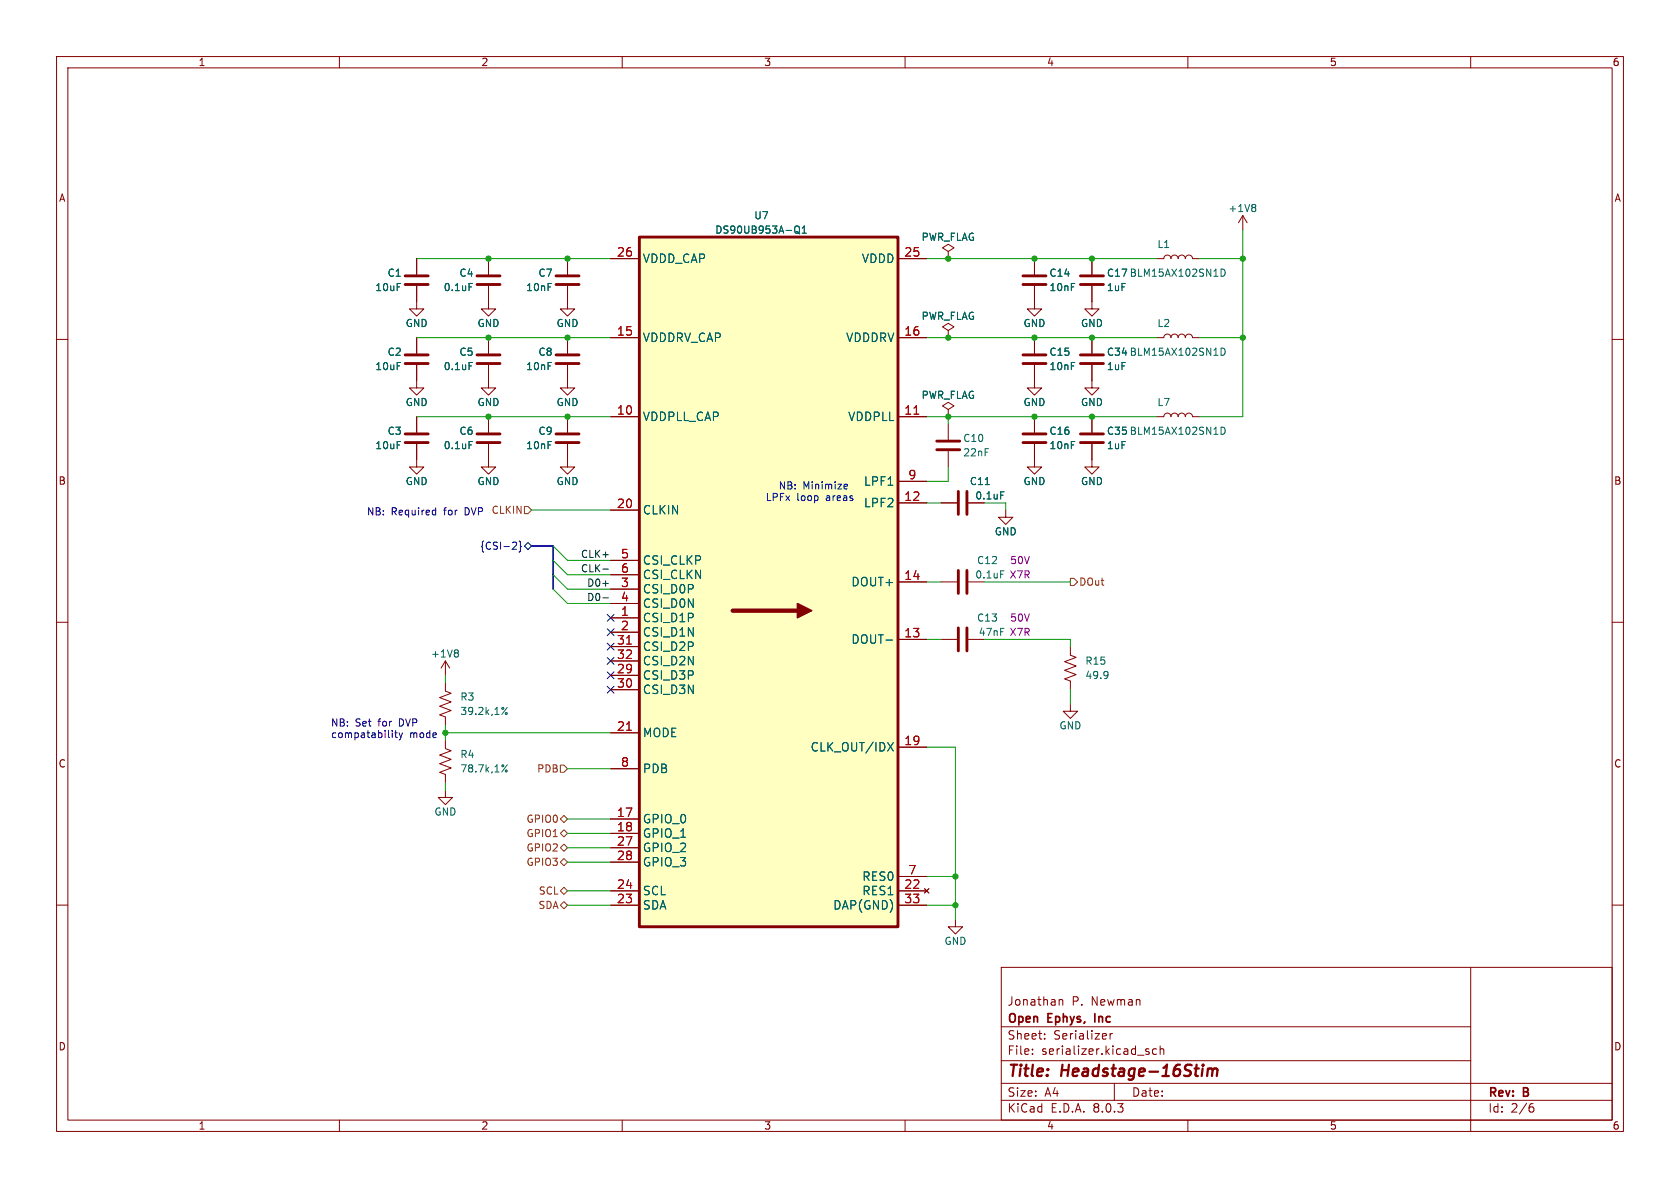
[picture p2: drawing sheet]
<svg xmlns="http://www.w3.org/2000/svg" width="297mm" height="210mm" viewBox="0 0 297 210" stroke-linecap="round" stroke-linejoin="round" font-family="sans-serif">
<g fill="none" stroke="#840000" stroke-width=".18">
<path d="M10 10h277v190h-277zM12 12h273v186h-273zM60 10v2M110 10v2M160 10v2M210 10v2M260 10v2M219.7 38.1l-.8 1.3M219.7 38.1v2.5M219.7 38.1l.8 1.3M10 60h2M73.7 50.5v4.1h-1.3l1.3 1.3 1.2-1.3h-1.2"/>
<path d="M73.7 45.7v2.8M100.3 45.7v2.8M100.3 50.5v2.8M167.6 44.5l1.1-.7-1.1-.6-1 .6 1 .7v1.2M167.6 45.7h.1M204.5 59.7h1.2a.64 .64 0 0 1 .7-.6 .64 .64 0 0 1 .6 .6 .64 .64 0 0 1 .6-.6 .64 .64 0 0 1 .7 .6 .64 .64 0 0 1 .6-.6 .64 .64 0 0 1 .6 .6 .64 .64 0 0 1 .7-.6 .64 .64 0 0 1 .6 .6h1.3M204.5 45.7h1.2a.64 .64 0 0 1 .7-.6 .64 .64 0 0 1 .6 .6 .64 .64 0 0 1 .6-.6 .64 .64 0 0 1 .7 .6 .64 .64 0 0 1 .6-.6 .64 .64 0 0 1 .6 .6 .64 .64 0 0 1 .7-.6 .64 .64 0 0 1 .6 .6h1.3M285 60h2M73.7 78.5v4.1h-1.3l1.3 1.2 1.2-1.2h-1.2M73.7 73.7v2.8M86.4 78.5v4.1h-1.3l1.3 1.2 1.2-1.2h-1.2M86.4 73.7v2.8"/>
<path d="M182.9 67.3v1.3h1.2l-1.2 1.3-1.3-1.3h1.3M204.5 73.7h1.2a.64 .64 0 0 1 .7-.7 .64 .64 0 0 1 .6 .7 .64 .64 0 0 1 .6-.7 .64 .64 0 0 1 .7 .7 .64 .64 0 0 1 .6-.7 .64 .64 0 0 1 .6 .7 .64 .64 0 0 1 .7-.7 .64 .64 0 0 1 .6 .7h1.3M166.4 88.9h2.8M171.2 88.9h2.8M10 110h2M78.7 116.8l-.7 1.3M78.7 116.8v2.6M78.7 116.8l.8 1.3M189.2 114.3v1.5l1 .4-2 .8 2 .7-2 .8 2 .8-2 .7 1 .4v1.5M285 110h2M189.2 124.5v1.2h1.3l-1.3 1.3-1.2-1.3h1.2M10 160h2"/>
<path d="M285 160h2M168.9 162.6v1.2h1.3l-1.3 1.3-1.3-1.3h1.3M177 171h108v27h-108zM187.2 176.7v1M187.2 176.8l.3-.1 .3 .1 .1 .9M260 171v29M60 198v2M110 198v2M160 198v2M177 194.5h108M177 191.5h108M177 187.5h83"/>
<path d="M177 181.5h83M182.5 186.3v.1M182.5 185.5v.1M184.7 183.6v.1M184.7 182.8v.1M196.2 182.7v1M196.7 182.7l-.3 .1-.2 .2M197 191.5v3M202.7 185.9l.4 .1 .1 .2-.2 .2h-.3M202.7 185.4l.4 .1M204.5 185.5l-.5-.1-.3 .3v.4l.2 .2h.6M205.1 185.5l.2-.1 .4 .1v.9"/>
<path d="M205.1 184.9v1.5M210 198v2M270.6 195.7h.3l.3 .3-.1 .5-.5 .1M271 195.1l-.4 .1"/>
</g>
<path d="M213.5 189.1a.49 .49 0 0 1 .9 .1M213.6 188.9l-.2 1.3M214.4 189.2a.5 .5 0 0 1 .8-.2l-.1 1.2M214.4 189.2l-.1 1" fill="none" stroke="#840000" stroke-width=".4"/>
<path d="M193.6 179.2v1.5" fill="none" stroke="#840000" stroke-width=".3"/>
<path d="M71.6 50.3h4.1M71.6 48.8h4.1M98.3 50.3h4.1M98.3 48.8h4.1M71.6 78.2h4.1M71.6 76.7h4.1M84.3 78.2h4.1M84.3 76.7h4.1M169.4 86.9v4M170.9 86.9v4" fill="none" stroke="#840000" stroke-width=".51"/>
<path d="M221.8 36.1l.2 .3-.2 .3 .2 .2v.3l-.2 .2M215.9 47.6a.64 .64 0 0 1 .7 .6 .64 .64 0 0 1-.7 .6zM82.9 78h.6M215.9 61.5a.64 .64 0 0 1 .7 .7 .64 .64 0 0 1-.7 .6zM215.9 75.5a.64 .64 0 0 1 .7 .6 .64 .64 0 0 1-.7 .7zM174.2 85.7h.7M176.9 86.9h.6M80.8 114.9l.2 .2-.2 .3 .2 .3v.2l-.2 .2M195.8 118.8a1.07 1.07 0 0 1-.1 1M195.9 119.2l-.1 .2" fill="none" stroke="#006464" stroke-width=".18"/>
<path d="M113 41.9h45.7v121.9h-45.7z" fill="#ffffc2"/>
<path d="M129.5 108h11.5" fill="none" stroke="#840000" stroke-width=".76"/>
<path d="M141 106.7l2.5 1.3-2.5 1.2z" fill="#840000" stroke="#840000" stroke-width=".25"/>
<g fill="none" stroke="#840000" stroke-width=".51">
<path d="M84.3 50.3h4.1M84.3 48.8h4.1M113 41.9h45.7v121.9h-45.7zM180.8 50.3h4.1M180.8 48.8h4.1M191 50.3h4.1M191 48.8h4.1M71.6 64.3h4.1M71.6 62.7h4.1M84.3 64.3h4.1M84.3 62.7h4.1M98.3 78.2h4.1"/>
<path d="M98.3 76.7h4.1M98.3 64.3h4.1M98.3 62.7h4.1M165.6 79.5h4.1M165.6 78h4.1M180.8 78.2h4.1M180.8 76.7h4.1M180.8 64.3h4.1M180.8 62.7h4.1M191 78.2h4.1M191 76.7h4.1M191 64.3h4.1"/>
<path d="M191 62.7h4.1M169.4 100.8v4.1M169.4 111v4.1M170.9 100.8v4.1M170.9 111v4.1"/>
</g>
<g fill="none" stroke="#840000" stroke-width=".18">
<path d="M73.7 45.7v2.8M73.7 50.5v2.8M73.7 59.7v2.8M86.4 50.5v4.1h-1.3l1.3 1.3 1.2-1.3h-1.2M86.4 45.7v2.8M86.4 59.7v2.8M100.3 50.5v4.1h-1.2l1.2 1.3 1.3-1.3h-1.3M100.3 45.7v2.8M100.3 59.7v2.8M107.9 59.7h5.1M107.9 45.7h5.1M158.7 59.7h5.1"/>
<path d="M158.7 45.7h5.1M167.6 58.4l1.1-.6-1.1-.6-1 .6 1 .6v1.3M167.6 59.7h.1M167.6 45.7h.1M182.9 50.5v4.1h1.2l-1.2 1.3-1.3-1.3h1.3M182.9 45.7v2.8M182.9 59.7v2.8M193 50.5v4.1h1.3l-1.3 1.3-1.2-1.3h1.2M193 45.7v2.8M193 59.7v2.8M73.7 64.5v4.1h-1.3l1.3 1.3 1.2-1.3h-1.2M73.7 73.7v2.8"/>
<path d="M73.7 78.5v2.8M86.4 64.5v4.1h-1.3l1.3 1.3 1.2-1.3h-1.2M86.4 73.7v2.8M86.4 78.5v2.8M100.3 64.5v4.1h-1.2l1.2 1.3 1.3-1.3h-1.3M100.3 78.5v4.1h-1.2l1.2 1.2 1.3-1.2h-1.3M100.3 73.7v2.8M107.9 73.7h5.1M158.7 73.7h5.1M167.6 72.4l1.1-.6-1.1-.7-1 .7 1 .6v1.3M167.6 73.7h.1M167.6 74.9v2.8"/>
<path d="M167.6 79.8v2.8M182.9 78.5v4.1h1.2l-1.2 1.2-1.3-1.2h1.3M182.9 64.5v2.8M182.9 73.7v2.8M193 78.5v4.1h1.3l-1.3 1.2-1.2-1.2h1.2M193 64.5v4.1h1.3l-1.3 1.3-1.2-1.3h1.2M193 73.7v2.8M107.9 90.2h5.1M107.9 99.1h5.1M158.7 88.9h5.1M158.7 85.1h5.1M166.4 88.9h2.8"/>
<path d="M171.2 88.9h2.8M177.8 90.2v1.2h1.3l-1.3 1.3-1.3-1.3h1.3M107.9 109.2h5.1M107.9 111.8h5.1M107.9 119.4h5.1M107.9 104.1h5.1M107.9 114.3h5.1M107.9 116.8h5.1M107.9 106.7h5.1M107.9 101.6h5.1M158.7 113h5.1M158.7 102.9h5.1"/>
<path d="M166.4 113h2.8M166.4 102.9h2.8M171.2 113h2.8M171.2 102.9h2.8M78.7 130.8v1.5l1.1 .4-2.1 .8 2.1 .7-2.1 .8 2.1 .8-2.1 .7 1 .4v1.5M78.7 139.7v1.3h1.3l-1.3 1.2-1.2-1.2h1.2M78.7 120.7v1.5l1.1 .4-2.1 .7 2.1 .8-2.1 .7 2.1 .8-2.1 .8 1 .3v1.6M107.9 129.5h5.1M107.9 121.9h5.1M107.9 135.9h5.1M158.7 132.1h5.1M107.9 144.8h5.1"/>
<path d="M107.9 147.3h5.1M107.9 157.5h5.1M107.9 149.9h5.1M107.9 152.4h5.1M158.7 157.5h5.1M158.7 154.9h5.1M163.4 157.1l.8 .8M164.2 157.1l-.8 .8M107.9 160h5.1M158.7 160h5.1"/>
</g>
<path d="M161.6 73.2h.8M110.8 113.9h.8M110.8 129.1h.8" fill="none" stroke="#a90000" stroke-width=".18"/>
<g fill="none" stroke="#006464" stroke-width=".18">
<path d="M82.9 50.1h.6M140.5 41l.3 .2h.4M140.5 40.1l.3-.2a.43 .43 0 0 1 .5 .5v.4l-.1 .4M140.7 40.9l.5 .3M141.2 41.2l.2 .1M141.8 41.2h.7M141.8 40.3l.4-.4v1.3M82.9 64.1h.6M82.9 78h.6M174.2 85.7h.7M176.9 86.9h.6M156.6 113.1h1.2"/>
<path d="M176.9 100.9h.6M89.7 135.2l-1 1.3M89.7 125l-1 1.3M156.9 131.3l1 1.5M157.9 131.3l-1 1.5"/>
<circle cx="89.5" cy="136.3" r=".18"/>
<circle cx="89.5" cy="126.1" r=".18"/>
</g>
<path d="M92.7 89.5h.6l.7 .7-.7 .6h-.6zM189.2 102.2h.7l.6 .7-.6 .6h-.7zM99.1 135.3h.6l.6 .6-.6 .6h-.6zM99.1 149.9l.6-.7 .6 .7-.6 .6zM99.1 157.5l.6-.7 .6 .7-.6 .6zM99.1 152.4l.6-.6 .6 .6-.6 .6zM99.1 144.8l.6-.7 .6 .7-.6 .6zM99.1 147.3l.6-.6 .6 .6-.6 .7zM99.1 160l.6-.6 .6 .6-.6 .7z" fill="none" stroke="#725600" stroke-width=".18"/>
<g fill="none" stroke="#000084" stroke-width=".18">
<path d="M90.8 95.8l.4 .1 .1 .3-.8 .9h.8M91.8 95.6l.2 .2v.6l.2 .2-.2 .2v.6l-.2 .2M92.7 96.5l.6-.6 .7 .6-.7 .7zM107.3 111.2l1.3 1.2M107.3 108.6l1.3 1.2M107.3 116.2l1.3 1.2M107.3 113.7l1.3 1.2M107.3 118.8l1.3 1.2M108.6 111.2l-1.3 1.2M108.6 108.6l-1.3 1.2M108.6 116.2l-1.3 1.2M108.6 113.7l-1.3 1.2"/>
<path d="M108.6 118.8l-1.3 1.2M107.3 121.3l1.3 1.2M108.6 121.3l-1.3 1.2"/>
</g>
<path d="M106.6 105.7h.9M106.6 103.1h.9M106.6 100.6h.9" fill="none" stroke="#0f0f0f" stroke-width=".18"/>
<path d="M76.7 90.2h.3M77 89.8v1.2M77 91h-.3M149.4 85.6l.4 .1v.2l-.6 .1M149.8 86.4h-.4M69.3 129.1v.1M69.3 129.5v.9M69.8 129.5h.5M69.9 129.1v1.1l.4 .2M70.6 129.5l.3 .9M70.9 130.4l-.3 .4M71.2 129.5l-.3 .9" fill="none" stroke="#0000c2" stroke-width=".18"/>
<path d="M94 96.5h3.8v7.6" fill="none" stroke="#000084" stroke-width=".3"/>
<g fill="none" stroke="#009600" stroke-width=".18">
<path d="M73.7 45.7h34.2M73.7 59.7h34.2M163.8 45.7h40.7M163.8 59.7h40.7M212.1 45.7h7.6M212.1 59.7h7.6M219.7 40.6v33.1h-7.6M73.7 73.7h34.2M163.8 73.7h40.7M167.6 73.7v1.2M94 90.2h13.9M97.8 96.5l2.5 2.6h7.6"/>
<path d="M97.8 99.1l2.5 2.5h7.6M163.8 88.9h2.6M167.6 82.6v2.5h-3.8M174 88.9h3.8v1.3M78.7 119.4v1.3M97.8 101.6l2.5 2.5h7.6M97.8 104.1l2.5 2.6h7.6M163.8 113h2.6M163.8 102.9h2.6M174 113h15.2v1.3M174 102.9h15.2M78.7 129.5h29.2"/>
<path d="M78.7 128.3v2.5M78.7 138.4v1.3M100.3 135.9h7.6M163.8 132.1h5.1v30.5M189.2 121.9v2.6M100.3 152.4h7.6M100.3 157.5h7.6M100.3 144.8h7.6M100.3 147.3h7.6M100.3 149.9h7.6M163.8 154.9h5.1M100.3 160h7.6"/>
<path d="M163.8 160h5.1"/>
</g>
<g fill="#009600" stroke="#009600" stroke-width=".18">
<circle cx="168.9" cy="154.9" r=".46"/>
<circle cx="168.9" cy="160" r=".46"/>
<circle cx="86.4" cy="73.7" r=".46"/>
<circle cx="78.7" cy="129.5" r=".46"/>
<circle cx="182.9" cy="73.7" r=".46"/>
<circle cx="167.6" cy="59.7" r=".46"/>
<circle cx="167.6" cy="73.7" r=".46"/>
<circle cx="182.9" cy="59.7" r=".46"/>
<circle cx="193" cy="73.7" r=".46"/>
<circle cx="193" cy="59.7" r=".46"/>
<circle cx="193" cy="45.7" r=".46"/>
<circle cx="219.7" cy="59.7" r=".46"/>
<circle cx="219.7" cy="45.7" r=".46"/>
<circle cx="167.6" cy="45.7" r=".46"/>
<circle cx="182.9" cy="45.7" r=".46"/>
<circle cx="86.4" cy="45.7" r=".46"/>
<circle cx="100.3" cy="59.7" r=".46"/>
<circle cx="100.3" cy="73.7" r=".46"/>
<circle cx="86.4" cy="59.7" r=".46"/>
<circle cx="100.3" cy="45.7" r=".46"/>
</g>
<g font-size="2.8" fill="#840000">
<text x="178" y="190.9">Title:</text>
<text x="187.7" y="190.9">Headstage-16Stim</text>
</g>
<g font-size="2.1" fill="#a90000">
<text x="109" y="45.5">26</text>
<text x="159.8" y="45.5">25</text>
<text x="109" y="59.4">15</text>
<text x="159.8" y="59.4">16</text>
<text x="109" y="73.4">10</text>
<text x="159.8" y="73.4">11</text>
<text x="109" y="89.9">20</text>
<text x="159.8" y="88.6">12</text>
<text x="160.5" y="84.8">9</text>
<text x="109.7" y="98.8">5</text>
<text x="109.7" y="101.3">6</text>
<text x="109.7" y="103.9">3</text>
<text x="109.7" y="106.4">4</text>
<text x="159.8" y="102.6">14</text>
<text x="109.7" y="109">1</text>
<text x="109.7" y="111.5">2</text>
<text x="159.8" y="112.8">13</text>
<text x="109" y="119.1">29</text>
<text x="109" y="114">31</text>
<text x="109" y="116.6">32</text>
<text x="109" y="121.7">30</text>
<text x="109" y="129.3">21</text>
<text x="159.8" y="131.8">19</text>
<text x="109.7" y="135.6">8</text>
<text x="109" y="144.5">17</text>
<text x="109" y="147.1">18</text>
<text x="109" y="149.6">27</text>
<text x="109" y="152.1">28</text>
<text x="160.5" y="154.7">7</text>
<text x="109" y="159.8">23</text>
<text x="109" y="157.2">24</text>
<text x="159.8" y="157.2">22</text>
<text x="159.8" y="159.8">33</text>
</g>
<g font-size="2.1" fill="#006464">
<text x="113.5" y="46.7">VDDD_CAP</text>
<text x="152.3" y="46.7">VDDD</text>
<text x="113.5" y="60.7">VDDDRV_CAP</text>
<text x="149.5" y="60.7">VDDDRV</text>
<text x="113.5" y="74.6">VDDPLL_CAP</text>
<text x="149.9" y="74.6">VDDPLL</text>
<text x="152.7" y="89.9">LPF2</text>
<text x="152.7" y="86.1">LPF1</text>
<text x="113.5" y="91.1">CLKIN</text>
<text x="113.5" y="100">CSI_CLKP</text>
<text x="113.5" y="105.1">CSI_D0P</text>
<text x="113.5" y="107.7">CSI_D0N</text>
<text x="113.5" y="102.6">CSI_CLKN</text>
<text x="150.4" y="103.8">DOUT+</text>
<text x="113.5" y="110.2">CSI_D1P</text>
<text x="113.5" y="112.7">CSI_D1N</text>
<text x="113.5" y="115.3">CSI_D2P</text>
<text x="113.5" y="117.8">CSI_D2N</text>
<text x="150.4" y="114">DOUT-</text>
<text x="113.5" y="120.4">CSI_D3P</text>
<text x="113.5" y="122.9">CSI_D3N</text>
<text x="113.5" y="130.5">MODE</text>
<text x="113.5" y="136.9">PDB</text>
<text x="143.2" y="133.1">CLK_OUT/IDX</text>
<text x="113.5" y="145.8">GPIO_0</text>
<text x="113.5" y="148.3">GPIO_1</text>
<text x="113.5" y="150.8">GPIO_2</text>
<text x="113.5" y="153.4">GPIO_3</text>
<text x="152.4" y="155.9">RES0</text>
<text x="113.5" y="161">SDA</text>
<text x="113.5" y="158.5">SCL</text>
<text x="147.2" y="161">DAP(GND)</text>
<text x="152.4" y="158.5">RES1</text>
</g>
<g font-size="2.1" fill="#840000">
<text x="178" y="178">Jonathan</text>
<text x="189.4" y="178">P.</text>
<text x="193" y="178">Newman</text>
<text x="178" y="184">Sheet:</text>
<text x="178" y="181.2">Open</text>
<text x="185.3" y="181.2">Ephys,</text>
<text x="186.2" y="184">Serializer</text>
<text x="194.2" y="181.2">Inc</text>
<text x="178" y="186.7">File:</text>
<text x="184.1" y="186.7">serializer.kicad_sch</text>
<text x="178" y="196.9">KiCad</text>
<text x="178" y="194.1">Size:</text>
<text x="184.7" y="194.1">A4</text>
<text x="185.7" y="196.9">E.D.A.</text>
<text x="193.3" y="196.9">8.0.3</text>
<text x="200" y="194.1">Date:</text>
<text x="263" y="194.3">Rev:</text>
<text x="263" y="196.9">Id:</text>
<text x="267.1" y="196.9">2/6</text>
<text x="269.4" y="194.3">B</text>
</g>
<g font-size="1.8" fill="#840000">
<text x="35" y="11.9">1</text>
<text x="85" y="11.9">2</text>
<text x="135" y="11.9">3</text>
<text x="185" y="11.9">4</text>
<text x="235" y="11.9">5</text>
<text x="285" y="11.9">6</text>
<text x="10.3" y="35.9">A</text>
<text x="285.3" y="35.9">A</text>
<text x="10.3" y="85.9">B</text>
<text x="285.3" y="85.9">B</text>
<text x="10.3" y="135.9">C</text>
<text x="285.3" y="135.9">C</text>
<text x="10.3" y="185.9">D</text>
<text x="285.3" y="185.9">D</text>
<text x="35" y="199.9">1</text>
<text x="85" y="199.9">2</text>
<text x="135" y="199.9">3</text>
<text x="185" y="199.9">4</text>
<text x="235" y="199.9">5</text>
<text x="285" y="199.9">6</text>
</g>
<g font-size="1.8" fill="#006464">
<text x="126.4" y="41.5">DS90UB953A-Q1</text>
<text x="133.2" y="39">U7</text>
<text x="217.1" y="37.7">+1V8</text>
<text x="162.8" y="42.8">PWR_FLAG</text>
<text x="204.5" y="44">L1</text>
<text x="66.3" y="51.7">10uF</text>
<text x="68.4" y="49.1">C1</text>
<text x="78.3" y="51.7">0.1uF</text>
<text x="81.1" y="49.1">C4</text>
<text x="92.9" y="51.7">10nF</text>
<text x="95.1" y="49.1">C7</text>
<text x="185.4" y="49.1">C14</text>
<text x="185.4" y="51.7">10nF</text>
<text x="195.6" y="51.7">1uF</text>
<text x="195.6" y="49.1">C17 BLM15AX102SN1D</text>
<text x="195.6" y="49.1">C17</text>
<text x="71.6" y="58">GND</text>
<text x="84.3" y="58">GND</text>
<text x="98.3" y="58">GND</text>
<text x="162.8" y="56.7">PWR_FLAG</text>
<text x="180.8" y="58">GND</text>
<text x="191" y="58">GND</text>
<text x="204.5" y="58">L2</text>
<text x="66.3" y="65.6">10uF</text>
<text x="68.4" y="63.1">C2</text>
<text x="78.3" y="65.6">0.1uF</text>
<text x="81.1" y="63.1">C5</text>
<text x="92.9" y="65.6">10nF</text>
<text x="95.1" y="63.1">C8</text>
<text x="185.4" y="63.1">C15</text>
<text x="185.4" y="65.6">10nF</text>
<text x="195.6" y="65.6">1uF</text>
<text x="195.6" y="63.1">C34 BLM15AX102SN1D</text>
<text x="195.6" y="63.1">C34</text>
<text x="71.6" y="72">GND</text>
<text x="84.3" y="72">GND</text>
<text x="98.3" y="72">GND</text>
<text x="162.8" y="70.7">PWR_FLAG</text>
<text x="180.8" y="72">GND</text>
<text x="191" y="72">GND</text>
<text x="204.5" y="72">L7</text>
<text x="68.4" y="77.1">C3</text>
<text x="81.1" y="77.1">C6</text>
<text x="95.1" y="77.1">C9</text>
<text x="185.4" y="77.1">C16</text>
<text x="195.6" y="77.1">C35 BLM15AX102SN1D</text>
<text x="195.6" y="77.1">C35</text>
<text x="66.3" y="79.6">10uF</text>
<text x="78.3" y="79.6">0.1uF</text>
<text x="92.9" y="79.6">10nF</text>
<text x="170.2" y="78.3">C10</text>
<text x="170.2" y="80.9">22nF</text>
<text x="185.4" y="79.6">10nF</text>
<text x="195.6" y="79.6">1uF</text>
<text x="71.6" y="86">GND</text>
<text x="84.3" y="86">GND</text>
<text x="98.3" y="86">GND</text>
<text x="171.4" y="86">C11</text>
<text x="172.3" y="88.5">0.1uF</text>
<text x="180.8" y="86">GND</text>
<text x="191" y="86">GND</text>
<text x="175.8" y="94.8">GND</text>
<text x="172.6" y="99.9">C12</text>
<text x="172.3" y="102.5">0.1uF</text>
<text x="172.6" y="110.1">C13</text>
<text x="172.9" y="112.6">47nF</text>
<text x="76.1" y="116.4">+1V8</text>
<text x="191.8" y="117.7">R15</text>
<text x="81.3" y="124.1">R3</text>
<text x="191.8" y="120.2">49.9</text>
<text x="81.3" y="126.6">39.2k,1%</text>
<text x="187.2" y="129.1">GND</text>
<text x="81.3" y="134.2">R4</text>
<text x="81.3" y="136.8">78.7k,1%</text>
<text x="76.7" y="144.4">GND</text>
<text x="166.9" y="167.2">GND</text>
</g>
<g font-size="1.8" fill="#0000c2">
<text x="135.3" y="88.7">LPFx</text>
<text x="137.6" y="86.6">NB:</text>
<text x="140.8" y="88.7">loop</text>
<text x="141.9" y="86.6">Minimize</text>
<text x="146.1" y="88.7">areas</text>
<text x="64.8" y="91.2">NB:</text>
<text x="69.1" y="91.2">Required</text>
<text x="78.6" y="91.2">for</text>
<text x="82.4" y="91.2">DVP CLKIN</text>
<text x="58.4" y="128.5">NB:</text>
<text x="58.4" y="130.6">compatability</text>
<text x="62.8" y="128.5">Set</text>
<text x="67" y="128.5">for</text>
<text x="70.8" y="128.5">DVP</text>
<text x="72.4" y="130.6">mode</text>
</g>
<text font-size="1.8" fill="#000084" x="84.8" y="97.4">{CSI-2}</text>
<g font-size="1.8" fill="#0f0f0f">
<text x="102.6" y="98.7">CLK+</text>
<text x="102.6" y="101.3">CLK-</text>
<text x="103.7" y="106.3">D0-</text>
<text x="103.7" y="103.8">D0+</text>
</g>
<g font-size="1.8" fill="#840084">
<text x="178.5" y="99.9">50V</text>
<text x="178.4" y="102.5">X7R</text>
<text x="178.4" y="112.6">X7R</text>
<text x="178.5" y="110.1">50V</text>
</g>
<g font-size="1.8" fill="#725600">
<text x="190.7" y="103.7">DOut</text>
<text x="94.9" y="136.8">PDB</text>
<text x="93" y="145.6">GPIO0</text>
<text x="93" y="148.2">GPIO1</text>
<text x="93" y="150.7">GPIO2</text>
<text x="93" y="153.3">GPIO3</text>
<text x="95.1" y="160.9">SDA</text>
<text x="95.2" y="158.3">SCL</text>
</g>
</svg>
